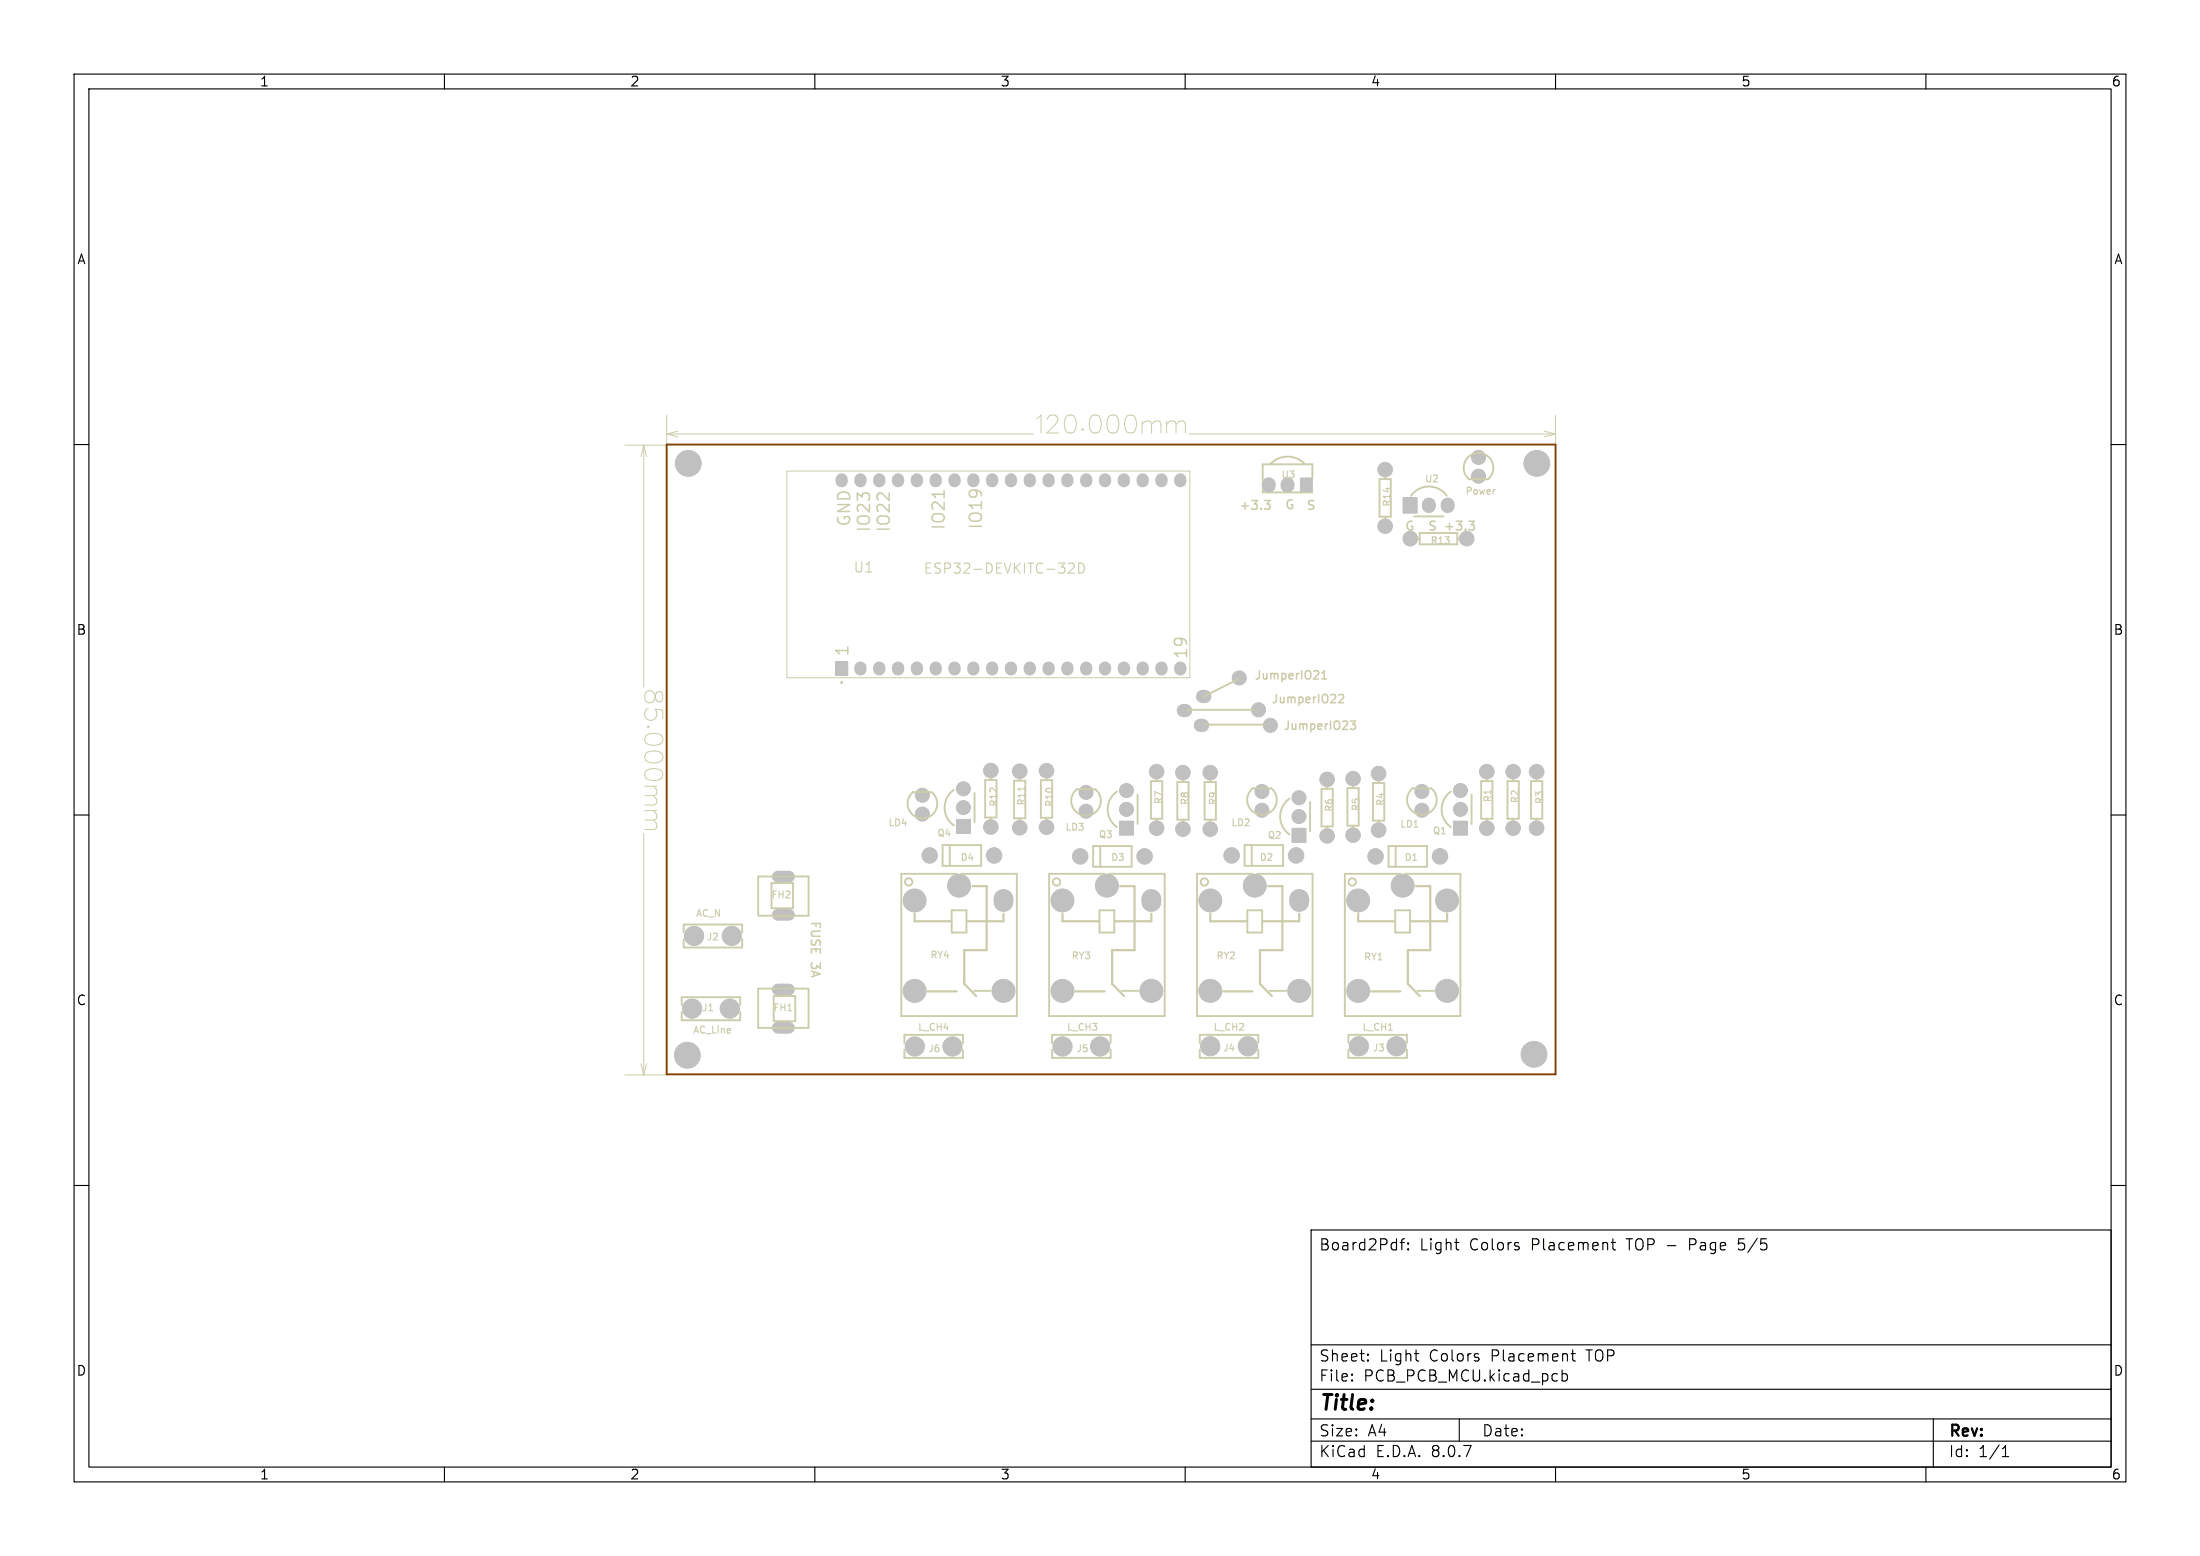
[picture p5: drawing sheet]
<svg xmlns="http://www.w3.org/2000/svg" width="297mm" height="210mm" viewBox="0 0 297 210" stroke-linecap="round" stroke-linejoin="round" font-family="sans-serif">
<g fill="#eee" stroke="#eee" stroke-width=".14">
<path d="M174.5 111.8h1.8v1.8h-1.8z"/>
<path d="M112.8 89.3h1.6v1.8h-1.6z"/>
<path d="M175.6 64.6h1.5v1.8h-1.5z"/>
<path d="M196.3 110.9h1.8v1.8h-1.8z"/>
<path d="M151.2 110.9h1.8v1.8h-1.8z"/>
<path d="M189.5 67.2h1.8v2h-1.8z"/>
<path d="M129.2 110.6h1.8v1.8h-1.8z"/>
<circle cx="167.3" cy="91.5" r=".9"/>
<circle cx="163.4" cy="121.5" r="1.5"/>
<circle cx="163.4" cy="133.7" r="1.5"/>
<circle cx="175.4" cy="133.7" r="1.5"/>
<circle cx="169.4" cy="119.5" r="1.5"/>
<circle cx="146.6" cy="109.5" r=".9"/>
<circle cx="146.6" cy="106.9" r=".9"/>
<circle cx="199.6" cy="61.7" r=".9"/>
<circle cx="199.6" cy="64.3" r=".9"/>
<circle cx="156.1" cy="111.8" r=".94"/>
<circle cx="156.1" cy="104.2" r=".94"/>
<circle cx="145.8" cy="115.6" r="1"/>
<circle cx="154.5" cy="115.6" r="1"/>
<circle cx="175.4" cy="110.2" r=".9"/>
<circle cx="175.4" cy="107.7" r=".9"/>
<circle cx="179.2" cy="112.8" r=".94"/>
<circle cx="179.2" cy="105.2" r=".94"/>
<circle cx="141.3" cy="111.6" r=".94"/>
<circle cx="141.3" cy="104" r=".94"/>
<circle cx="125.5" cy="115.5" r="1"/>
<circle cx="134.2" cy="115.5" r="1"/>
<circle cx="159.7" cy="104.3" r=".94"/>
<circle cx="159.7" cy="111.9" r=".94"/>
<circle cx="204.3" cy="104.2" r=".94"/>
<circle cx="204.3" cy="111.8" r=".94"/>
<circle cx="128.6" cy="141.2" r="1.25"/>
<circle cx="123.5" cy="141.2" r="1.25"/>
<circle cx="200.7" cy="111.8" r=".94"/>
<circle cx="200.7" cy="104.2" r=".94"/>
<circle cx="124.5" cy="109.9" r=".9"/>
<circle cx="124.5" cy="107.3" r=".9"/>
<circle cx="133.8" cy="111.6" r=".94"/>
<circle cx="133.8" cy="104" r=".94"/>
<circle cx="186.1" cy="112" r=".94"/>
<circle cx="186.1" cy="104.4" r=".94"/>
<circle cx="190.4" cy="72.7" r=".94"/>
<circle cx="198" cy="72.7" r=".94"/>
<circle cx="187" cy="63.4" r=".94"/>
<circle cx="187" cy="71" r=".94"/>
<circle cx="192" cy="109.4" r=".9"/>
<circle cx="192" cy="106.8" r=".9"/>
<circle cx="148.5" cy="141.2" r="1.25"/>
<circle cx="143.4" cy="141.2" r="1.25"/>
<circle cx="93.4" cy="136.1" r="1.25"/>
<circle cx="98.5" cy="136.1" r="1.25"/>
<circle cx="123.5" cy="121.5" r="1.5"/>
<circle cx="123.5" cy="133.7" r="1.5"/>
<circle cx="135.5" cy="133.7" r="1.5"/>
<circle cx="129.5" cy="119.5" r="1.5"/>
<circle cx="143.4" cy="121.5" r="1.5"/>
<circle cx="143.4" cy="133.7" r="1.5"/>
<circle cx="155.4" cy="133.7" r="1.5"/>
<circle cx="149.4" cy="119.5" r="1.5"/>
<circle cx="197.2" cy="109.2" r=".9"/>
<circle cx="197.2" cy="106.7" r=".9"/>
<circle cx="137.7" cy="104.1" r=".94"/>
<circle cx="137.7" cy="111.7" r=".94"/>
<circle cx="171.5" cy="97.9" r=".9"/>
<circle cx="152.1" cy="109.2" r=".9"/>
<circle cx="152.1" cy="106.7" r=".9"/>
<circle cx="182.7" cy="105.1" r=".94"/>
<circle cx="182.7" cy="112.7" r=".94"/>
<circle cx="166.3" cy="115.5" r="1"/>
<circle cx="175" cy="115.5" r="1"/>
<circle cx="183.4" cy="121.5" r="1.5"/>
<circle cx="183.4" cy="133.7" r="1.5"/>
<circle cx="195.4" cy="133.7" r="1.5"/>
<circle cx="195.4" cy="121.5" r="1.5"/>
<circle cx="189.4" cy="119.5" r="1.5"/>
<circle cx="185.7" cy="115.6" r="1"/>
<circle cx="194.4" cy="115.6" r="1"/>
<circle cx="163.4" cy="141.2" r="1.25"/>
<circle cx="168.5" cy="141.2" r="1.25"/>
<circle cx="183.4" cy="141.2" r="1.25"/>
<circle cx="188.5" cy="141.2" r="1.25"/>
<circle cx="169.9" cy="95.8" r=".9"/>
<circle cx="163.4" cy="111.9" r=".94"/>
<circle cx="163.4" cy="104.3" r=".94"/>
<circle cx="207.5" cy="111.8" r=".94"/>
<circle cx="207.5" cy="104.2" r=".94"/>
<circle cx="93.7" cy="126.3" r="1.25"/>
<circle cx="98.8" cy="126.3" r="1.25"/>
<circle cx="170.4" cy="109.4" r=".9"/>
<circle cx="170.4" cy="106.8" r=".9"/>
<circle cx="130.1" cy="109" r=".9"/>
<circle cx="130.1" cy="106.5" r=".9"/>
</g>
<path d="M135.5 121.3v.4M155.4 121.3v.4M175.4 121.3v.4" fill="none" stroke="#eee" stroke-width="2.6"/>
<g fill="none" stroke="#eee" stroke-width="1.6">
<path d="M113.6 64.7v.2M116.2 64.7v.2M118.7 64.7v.2M121.2 64.7v.2M123.8 64.7v.2M126.3 64.7v.2M128.9 64.7v.2M131.4 64.7v.2M133.9 64.7v.2M136.5 64.7v.2M139 64.7v.2M141.6 64.7v.2"/>
<path d="M144.1 64.7v.2M146.6 64.7v.2M149.2 64.7v.2M151.7 64.7v.2M154.3 64.7v.2M156.8 64.7v.2M159.3 64.7v.2M116.2 90.1v.2M118.7 90.1v.2M121.2 90.1v.2M123.8 90.1v.2M126.3 90.1v.2"/>
<path d="M128.9 90.1v.2M131.4 90.1v.2M133.9 90.1v.2M136.5 90.1v.2M139 90.1v.2M141.6 90.1v.2M144.1 90.1v.2M146.6 90.1v.2M149.2 90.1v.2M151.7 90.1v.2M154.3 90.1v.2M156.8 90.1v.2"/>
<path d="M159.3 90.1v.2"/>
</g>
<path d="M105 118.3h1.5M105 133.6h1.5M105 138.7h1.5M105 123.5h1.5" fill="none" stroke="#eee" stroke-width="1.5"/>
<path d="M171.3 65.4v.2M173.8 65.4v.2M192.9 68.1v.2M195.4 68.1v.2" fill="none" stroke="#eee" stroke-width="1.8"/>
<path d="M159.7 95.9h.3M162 97.9h.3M162.4 94h.2" fill="none" stroke="#eee" stroke-width="1.7"/>
<g fill="#fff" stroke="#fff" stroke-width=".14">
<circle cx="167.3" cy="91.5" r=".45"/>
<circle cx="163.4" cy="121.5" r=".8"/>
<circle cx="163.4" cy="133.7" r=".8"/>
<circle cx="175.4" cy="133.7" r=".8"/>
<circle cx="175.4" cy="121.5" r=".8"/>
<circle cx="169.4" cy="119.5" r=".8"/>
<circle cx="146.6" cy="109.5" r=".45"/>
<circle cx="146.6" cy="106.9" r=".45"/>
<circle cx="199.6" cy="61.7" r=".45"/>
<circle cx="199.6" cy="64.3" r=".45"/>
<circle cx="156.1" cy="111.8" r=".45"/>
<circle cx="156.1" cy="104.2" r=".45"/>
<circle cx="145.8" cy="115.6" r=".5"/>
<circle cx="154.5" cy="115.6" r=".5"/>
<circle cx="92.8" cy="142.4" r="1.75"/>
<circle cx="175.4" cy="112.7" r=".5"/>
<circle cx="175.4" cy="110.2" r=".5"/>
<circle cx="175.4" cy="107.7" r=".5"/>
<circle cx="179.2" cy="112.8" r=".45"/>
<circle cx="179.2" cy="105.2" r=".45"/>
<circle cx="141.3" cy="111.6" r=".45"/>
<circle cx="141.3" cy="104" r=".45"/>
<circle cx="207.1" cy="142.3" r="1.75"/>
<circle cx="125.5" cy="115.5" r=".5"/>
<circle cx="134.2" cy="115.5" r=".5"/>
<circle cx="159.7" cy="104.3" r=".45"/>
<circle cx="159.7" cy="111.9" r=".45"/>
<circle cx="204.3" cy="104.2" r=".45"/>
<circle cx="204.3" cy="111.8" r=".45"/>
<circle cx="128.6" cy="141.2" r=".8"/>
<circle cx="123.5" cy="141.2" r=".8"/>
<circle cx="200.7" cy="111.8" r=".45"/>
<circle cx="200.7" cy="104.2" r=".45"/>
<circle cx="176.4" cy="65.5" r=".46"/>
<circle cx="173.8" cy="65.5" r=".46"/>
<circle cx="171.3" cy="65.5" r=".46"/>
<circle cx="124.5" cy="109.9" r=".45"/>
<circle cx="124.5" cy="107.3" r=".45"/>
<circle cx="133.8" cy="111.6" r=".45"/>
<circle cx="133.8" cy="104" r=".45"/>
<circle cx="186.1" cy="112" r=".45"/>
<circle cx="186.1" cy="104.4" r=".45"/>
<circle cx="162.2" cy="97.9" r=".45"/>
<circle cx="190.4" cy="72.7" r=".45"/>
<circle cx="198" cy="72.7" r=".45"/>
<circle cx="187" cy="63.4" r=".45"/>
<circle cx="187" cy="71" r=".45"/>
<circle cx="192" cy="109.4" r=".45"/>
<circle cx="192" cy="106.8" r=".45"/>
<circle cx="148.5" cy="141.2" r=".8"/>
<circle cx="143.4" cy="141.2" r=".8"/>
<circle cx="93.4" cy="136.1" r=".8"/>
<circle cx="98.5" cy="136.1" r=".8"/>
<circle cx="92.9" cy="62.5" r="1.75"/>
<circle cx="123.5" cy="121.5" r=".8"/>
<circle cx="123.5" cy="133.7" r=".8"/>
<circle cx="135.5" cy="133.7" r=".8"/>
<circle cx="135.5" cy="121.5" r=".8"/>
<circle cx="129.5" cy="119.5" r=".8"/>
<circle cx="143.4" cy="121.5" r=".8"/>
<circle cx="143.4" cy="133.7" r=".8"/>
<circle cx="155.4" cy="133.7" r=".8"/>
<circle cx="155.4" cy="121.5" r=".8"/>
<circle cx="149.4" cy="119.5" r=".8"/>
<circle cx="197.2" cy="111.8" r=".5"/>
<circle cx="197.2" cy="109.2" r=".5"/>
<circle cx="197.2" cy="106.7" r=".5"/>
<circle cx="137.7" cy="104.1" r=".45"/>
<circle cx="137.7" cy="111.7" r=".45"/>
<circle cx="171.5" cy="97.9" r=".45"/>
<circle cx="152.1" cy="111.8" r=".5"/>
<circle cx="152.1" cy="109.2" r=".5"/>
<circle cx="152.1" cy="106.7" r=".5"/>
<circle cx="182.7" cy="105.1" r=".45"/>
<circle cx="182.7" cy="112.7" r=".45"/>
<circle cx="207.5" cy="62.5" r="1.75"/>
<circle cx="166.3" cy="115.5" r=".5"/>
<circle cx="175" cy="115.5" r=".5"/>
<circle cx="183.4" cy="121.5" r=".8"/>
<circle cx="183.4" cy="133.7" r=".8"/>
<circle cx="195.4" cy="133.7" r=".8"/>
<circle cx="195.4" cy="121.5" r=".8"/>
<circle cx="189.4" cy="119.5" r=".8"/>
<circle cx="185.7" cy="115.6" r=".5"/>
<circle cx="194.4" cy="115.6" r=".5"/>
<circle cx="159.9" cy="95.9" r=".45"/>
<circle cx="162.5" cy="94" r=".45"/>
<circle cx="163.4" cy="141.2" r=".8"/>
<circle cx="168.5" cy="141.2" r=".8"/>
<circle cx="183.4" cy="141.2" r=".8"/>
<circle cx="188.5" cy="141.2" r=".8"/>
<circle cx="190.4" cy="68.2" r=".5"/>
<circle cx="192.9" cy="68.2" r=".5"/>
<circle cx="195.4" cy="68.2" r=".5"/>
<circle cx="169.9" cy="95.8" r=".45"/>
<circle cx="163.4" cy="111.9" r=".45"/>
<circle cx="163.4" cy="104.3" r=".45"/>
<circle cx="207.5" cy="111.8" r=".45"/>
<circle cx="207.5" cy="104.2" r=".45"/>
<circle cx="93.7" cy="126.3" r=".8"/>
<circle cx="98.8" cy="126.3" r=".8"/>
<circle cx="170.4" cy="109.4" r=".45"/>
<circle cx="170.4" cy="106.8" r=".45"/>
<circle cx="130.1" cy="111.5" r=".5"/>
<circle cx="130.1" cy="109" r=".5"/>
<circle cx="130.1" cy="106.5" r=".5"/>
</g>
<g fill="none" stroke="#fff" stroke-width="1">
<path d="M113.6 64.8h.1M116.2 64.8h.1M118.7 64.8h.1M121.2 64.8h.1M123.8 64.8h.1M126.3 64.8h.1M128.9 64.8h.1M131.4 64.8h.1M133.9 64.8h.1M136.5 64.8h.1M139 64.8h.1M141.6 64.8h.1"/>
<path d="M144.1 64.8h.1M146.6 64.8h.1M149.2 64.8h.1M151.7 64.8h.1M154.3 64.8h.1M156.8 64.8h.1M159.3 64.8h.1M113.6 90.2h.1M116.2 90.2h.1M118.7 90.2h.1M121.2 90.2h.1M123.8 90.2h.1"/>
<path d="M126.3 90.2h.1M128.9 90.2h.1M131.4 90.2h.1M133.9 90.2h.1M136.5 90.2h.1M139 90.2h.1M141.6 90.2h.1M144.1 90.2h.1M146.6 90.2h.1M149.2 90.2h.1M151.7 90.2h.1M154.3 90.2h.1"/>
<path d="M156.8 90.2h.1M159.3 90.2h.1"/>
</g>
<path d="M105.3 118.3h1M105.3 133.6h1M105.3 123.5h1M105.3 138.7h1" fill="none" stroke="#fff" stroke-width=".8"/>
<g fill="#c0c0c0" stroke="#c0c0c0" stroke-width=".14">
<path d="M174.4 111.8h1.9v1.9h-1.9z"/>
<path d="M112.8 89.3h1.6v1.9h-1.6z"/>
<path d="M175.6 64.5h1.6v1.9h-1.6z"/>
<path d="M196.2 110.8h1.9v1.9h-1.9z"/>
<path d="M151.1 110.8h1.9v1.9h-1.9z"/>
<path d="M189.4 67.2h1.9v2h-1.9z"/>
<path d="M129.1 110.6h1.9v1.9h-1.9z"/>
<circle cx="167.3" cy="91.5" r=".95"/>
<circle cx="163.4" cy="121.5" r="1.55"/>
<circle cx="163.4" cy="133.7" r="1.55"/>
<circle cx="175.4" cy="133.7" r="1.55"/>
<circle cx="169.4" cy="119.5" r="1.55"/>
<circle cx="146.6" cy="109.5" r=".95"/>
<circle cx="146.6" cy="106.9" r=".95"/>
<circle cx="199.6" cy="61.7" r=".95"/>
<circle cx="199.6" cy="64.3" r=".95"/>
<circle cx="156.1" cy="111.8" r=".99"/>
<circle cx="156.1" cy="104.2" r=".99"/>
<circle cx="145.8" cy="115.6" r="1.05"/>
<circle cx="154.5" cy="115.6" r="1.05"/>
<circle cx="92.8" cy="142.4" r="1.75"/>
<circle cx="175.4" cy="110.2" r=".95"/>
<circle cx="175.4" cy="107.7" r=".95"/>
<circle cx="179.2" cy="112.8" r=".99"/>
<circle cx="179.2" cy="105.2" r=".99"/>
<circle cx="141.3" cy="111.6" r=".99"/>
<circle cx="141.3" cy="104" r=".99"/>
<circle cx="207.1" cy="142.3" r="1.75"/>
<circle cx="125.5" cy="115.5" r="1.05"/>
<circle cx="134.2" cy="115.5" r="1.05"/>
<circle cx="159.7" cy="104.3" r=".99"/>
<circle cx="159.7" cy="111.9" r=".99"/>
<circle cx="204.3" cy="104.2" r=".99"/>
<circle cx="204.3" cy="111.8" r=".99"/>
<circle cx="128.6" cy="141.2" r="1.3"/>
<circle cx="123.5" cy="141.2" r="1.3"/>
<circle cx="200.7" cy="111.8" r=".99"/>
<circle cx="200.7" cy="104.2" r=".99"/>
<circle cx="124.5" cy="109.9" r=".95"/>
<circle cx="124.5" cy="107.3" r=".95"/>
<circle cx="133.8" cy="111.6" r=".99"/>
<circle cx="133.8" cy="104" r=".99"/>
<circle cx="186.1" cy="112" r=".99"/>
<circle cx="186.1" cy="104.4" r=".99"/>
<circle cx="190.4" cy="72.7" r=".99"/>
<circle cx="198" cy="72.7" r=".99"/>
<circle cx="187" cy="63.4" r=".99"/>
<circle cx="187" cy="71" r=".99"/>
<circle cx="192" cy="109.4" r=".95"/>
<circle cx="192" cy="106.8" r=".95"/>
<circle cx="148.5" cy="141.2" r="1.3"/>
<circle cx="143.4" cy="141.2" r="1.3"/>
<circle cx="93.4" cy="136.1" r="1.3"/>
<circle cx="98.5" cy="136.1" r="1.3"/>
<circle cx="92.9" cy="62.5" r="1.75"/>
<circle cx="123.5" cy="121.5" r="1.55"/>
<circle cx="123.5" cy="133.7" r="1.55"/>
<circle cx="135.5" cy="133.7" r="1.55"/>
<circle cx="129.5" cy="119.5" r="1.55"/>
<circle cx="143.4" cy="121.5" r="1.55"/>
<circle cx="143.4" cy="133.7" r="1.55"/>
<circle cx="155.4" cy="133.7" r="1.55"/>
<circle cx="149.4" cy="119.5" r="1.55"/>
<circle cx="197.2" cy="109.2" r=".95"/>
<circle cx="197.2" cy="106.7" r=".95"/>
<circle cx="137.7" cy="104.1" r=".99"/>
<circle cx="137.7" cy="111.7" r=".99"/>
<circle cx="171.5" cy="97.9" r=".95"/>
<circle cx="152.1" cy="109.2" r=".95"/>
<circle cx="152.1" cy="106.7" r=".95"/>
<circle cx="182.7" cy="105.1" r=".99"/>
<circle cx="182.7" cy="112.7" r=".99"/>
<circle cx="207.5" cy="62.5" r="1.75"/>
<circle cx="166.3" cy="115.5" r="1.05"/>
<circle cx="175" cy="115.5" r="1.05"/>
<circle cx="183.4" cy="121.5" r="1.55"/>
<circle cx="183.4" cy="133.7" r="1.55"/>
<circle cx="195.4" cy="133.7" r="1.55"/>
<circle cx="195.4" cy="121.5" r="1.55"/>
<circle cx="189.4" cy="119.5" r="1.55"/>
<circle cx="185.7" cy="115.6" r="1.05"/>
<circle cx="194.4" cy="115.6" r="1.05"/>
<circle cx="163.4" cy="141.2" r="1.3"/>
<circle cx="168.5" cy="141.2" r="1.3"/>
<circle cx="183.4" cy="141.2" r="1.3"/>
<circle cx="188.5" cy="141.2" r="1.3"/>
<circle cx="169.9" cy="95.8" r=".95"/>
<circle cx="163.4" cy="111.9" r=".99"/>
<circle cx="163.4" cy="104.3" r=".99"/>
<circle cx="207.5" cy="111.8" r=".99"/>
<circle cx="207.5" cy="104.2" r=".99"/>
<circle cx="93.7" cy="126.3" r="1.3"/>
<circle cx="98.8" cy="126.3" r="1.3"/>
<circle cx="170.4" cy="109.4" r=".95"/>
<circle cx="170.4" cy="106.8" r=".95"/>
<circle cx="130.1" cy="109" r=".95"/>
<circle cx="130.1" cy="106.5" r=".95"/>
</g>
<path d="M135.5 121.3v.4M155.4 121.3v.4M175.4 121.3v.4" fill="none" stroke="#c0c0c0" stroke-width="2.7"/>
<g fill="none" stroke="#c0c0c0" stroke-width="1.7">
<path d="M113.6 64.7v.2M116.2 64.7v.2M118.7 64.7v.2M121.2 64.7v.2M123.8 64.7v.2M126.3 64.7v.2M128.9 64.7v.2M131.4 64.7v.2M133.9 64.7v.2M136.5 64.7v.2M139 64.7v.2M141.6 64.7v.2"/>
<path d="M144.1 64.7v.2M146.6 64.7v.2M149.2 64.7v.2M151.7 64.7v.2M154.3 64.7v.2M156.8 64.7v.2M159.3 64.7v.2M116.2 90.1v.2M118.7 90.1v.2M121.2 90.1v.2M123.8 90.1v.2M126.3 90.1v.2"/>
<path d="M128.9 90.1v.2M131.4 90.1v.2M133.9 90.1v.2M136.5 90.1v.2M139 90.1v.2M141.6 90.1v.2M144.1 90.1v.2M146.6 90.1v.2M149.2 90.1v.2M151.7 90.1v.2M154.3 90.1v.2M156.8 90.1v.2"/>
<path d="M159.3 90.1v.2"/>
</g>
<path d="M105 118.3h1.5M105 133.6h1.5M105 138.7h1.5M105 123.5h1.5" fill="none" stroke="#c0c0c0" stroke-width="1.6"/>
<path d="M171.3 65.4v.2M173.8 65.4v.2M192.9 68.1v.2M195.4 68.1v.2" fill="none" stroke="#c0c0c0" stroke-width="1.9"/>
<path d="M159.7 95.9h.3M162 97.9h.3M162.4 94h.2" fill="none" stroke="#c0c0c0" stroke-width="1.8"/>
<g fill="none" stroke="#cca" stroke-width=".14">
<path d="M90 58.6l1.5 .4M90 56v4M90 58.6h49.5M91.5 58.2l-1.5 .4M140 56.5l.5-.5v2.4M141.4 56.6a.6 .6 0 0 1 .5-.6h.4a.59 .59 0 0 1 .4 .9l-1.4 1.5h1.6M144 56.1a.79 .79 0 0 1 1.2 .4 2.01 2.01 0 0 1-.2 1.8 .79 .79 0 0 1-1.2-.3 2.02 2.02 0 0 1 .2-1.9zM146.2 57.9l.1 .1-.1 .1-.1-.1zM147.4 56.1a.79 .79 0 0 1 1.2 .4 2.01 2.01 0 0 1-.3 1.8 .79 .79 0 0 1-1.1-.3 2.02 2.02 0 0 1 .2-1.9zM149.8 56.1a.79 .79 0 0 1 1.1 .4 1.99 1.99 0 0 1-.2 1.8 .79 .79 0 0 1-1.1-.3 2 2 0 0 1 .2-1.9zM152.2 56.1a.79 .79 0 0 1 1.1 .4 2.01 2.01 0 0 1-.2 1.8 .79 .79 0 0 1-1.2-.3 2.02 2.02 0 0 1 .3-1.9zM154.2 57.3l.6-.5 .5 .1 .2 .4"/>
<path d="M154.2 56.8v1.6M155.5 57.3l.5-.5 .6 .1 .1 .4v1.1M155.5 57.3v1.1M157.5 57.3l.6-.5 .5 .1 .2 .4M157.5 56.8v1.6M158.8 57.3l.5-.5 .6 .1 .1 .4v1.1M158.8 57.3v1.1M160.5 58.6h49.5M208.5 58.2l1.5 .4M210 56v4M210 58.6l-1.5 .4M84.4 60.1h5.6"/>
<path d="M86.9 60.1v32.6M86.9 60.1l-.4 1.5M86.9 60.1l.4 1.5M106.2 63.6h54.4v27.9h-54.4zM87.2 99.3a1.88 1.88 0 0 1 2.2 0 .79 .79 0 0 1-.4 1.2 2.01 2.01 0 0 1-1.8-.3l-.2-.3zM87.2 93.5a.73 .73 0 0 1 .8-.2 .73 .73 0 0 1 .4 .6l.1 .5a.49 .49 0 0 0 .9 .2l.1-.3-.1-.8a.49 .49 0 0 0-.9 .2 1.12 1.12 0 0 1-.6 1.1 .63 .63 0 0 1-.9-.5zM87.5 98l.1 .1-.1 .1-.1-.1zM87.5 95.6a.85 .85 0 0 0-.5 1.1 .85 .85 0 0 0 1.1 .5 .85 .85 0 0 0 .6-1l-.3-.5 1.1 .1v1.2M86.9 112.5v32.6M87 109.4h1.7M87 107.4h1.2M87 106.1h1.7"/>
<path d="M87 110.7h1.2M87.2 101.7a1.86 1.86 0 0 1 2.2 0 .78 .78 0 0 1-.4 1.2 1.99 1.99 0 0 1-1.8-.3l-.2-.3zM87.2 104.1a1.88 1.88 0 0 1 2.2 0 .79 .79 0 0 1-.4 1.1 2.01 2.01 0 0 1-1.8-.2l-.2-.3zM88.2 106.1l.5 .6v.3l-.2 .3-.3 .1M88.2 107.4l.5 .6v.3l-.2 .2-.3 .2h-1.2M88.2 109.4l.5 .6v.3l-.2 .3-.3 .1M88.2 110.7l.5 .6v.3l-.2 .2-.3 .2h-1.2M84.4 145.1h5.6M86.5 143.6l.4 1.5M87.3 143.6l-.4 1.5"/>
</g>
<g fill="none" stroke="#cca" stroke-width=".25">
<path d="M170.5 66v.5h6.7M171.5 62.7a3.2 3.2 0 0 1 4.7 0M177.2 64.5v-1.8h-6.7v2.2M177.2 66.4v.1M186.2 64.7h1.6v5h-1.6zM187 64.4v.3M187 69.7v.3M190.5 66.9a2.94 2.94 0 0 1 4.8 0M190.9 69.7h4M191.4 72.7h.3M196.7 71.9h-5v1.6h5v-.8M200.9 64.7a2 2 0 0 0 .2-2.9 2 2 0 0 0-3 0 2 2 0 0 0 .2 2.9h2.6"/>
<path d="M160.3 95.8h9.1M162.5 97.8h8.4M167.2 91.6l-4.7 2.4M123.1 107l.2-.1h2.5a2 2 0 0 1 .2 2.9 2 2 0 0 1-2.9 .1 2 2 0 0 1 0-2.9zM127.3 114.1h5.2v2.8h-5.2zM128.2 114.1v2.8M128.8 106.6a2.94 2.94 0 0 0 0 4.8M129.2 117.9h-7.5v19.2h15.6v-19.2h-7.5M131.6 107v4M133 105.3h1.5v5h-1.5zM133.8 105v.3M133.8 110.3v.3"/>
<path d="M136.9 105.4h1.5v5h-1.5zM137.7 105.1v.3M137.7 110.4v.3M140.5 105.3h1.5v5.1h-1.5zM141.3 105v.3M141.3 110.4v.2M145.3 106.5h2.6a2 2 0 0 1 .2 3 2 2 0 0 1-2.9 0 2 2 0 0 1 .2-3M147.6 114.2h5.2v2.8h-5.2zM148.5 114.2v2.8M149.1 117.9h-7.5v19.2h15.6v-19.2h-7.5M150.8 106.8a2.94 2.94 0 0 0 0 4.8M153.6 107.3v3.9"/>
<path d="M155.4 105.4h1.5v5.1h-1.5zM156.1 105.2v.2M156.1 110.5v.3M158.9 105.6h1.6v5h-1.6zM159.7 105.3v.3M159.7 110.6v.3M162.6 105.6h1.5v5h-1.5zM163.4 105.3v.3M163.4 110.6v.3M168 114.1h5.2v2.8h-5.2zM169 106.5l.1-.1h2.5a2 2 0 0 1 .3 2.9 2 2 0 0 1-2.9 .1 2 2 0 0 1 0-2.9zM169 114.1v2.8"/>
<path d="M169.1 117.9h-7.5v19.2h15.6v-19.2h-7.5M174.1 107.8a2.94 2.94 0 0 0 0 4.8M176.9 108.2v4M178.4 106.5h1.5v5h-1.5zM179.2 106.2v.3M179.2 111.5v.3M181.9 106.4h1.5v5h-1.5zM182.7 106.1v.3M182.7 111.4v.3M185.4 105.7h1.5v5.1h-1.5zM186.1 105.4v.3M186.1 110.8v.2"/>
<path d="M187.5 114.2h5.2v2.8h-5.2zM188.4 114.2v2.8M189.1 117.9h-7.5v19.2h15.6v-19.2h-7.5M190.6 106.5l.1-.1h2.5a2 2 0 0 1 .3 2.9 2 2 0 0 1-2.9 .1 2 2 0 0 1 0-2.9zM195.9 106.8a2.94 2.94 0 0 0 0 4.8M198.7 107.3v3.9M200 105.4h1.5v5.1h-1.5zM200.7 105.2v.2M200.7 110.5v.3M203.5 105.4h1.5v5.1h-1.5zM204.3 105.2v.2M204.3 110.5v.3"/>
<path d="M206.7 105.4h1.5v5.1h-1.5zM207.5 105.2v.2M207.5 110.5v.3M92 135.7v-1.1h7.9v1.1M92.3 125.9v-1.1h7.9v1.1M99.9 136.6v1.1h-7.9v-1.1M100.2 126.8v1.1h-7.9v-1.1M102.4 123.5v-5.2h6.8v5.3h-6.8M104.2 122.5v-3.3h2.9v3.4h-2.9M107.4 134.4h-2.9v3.4h2.9v-3.3M109.2 133.4h-6.8v5.3h6.8v-5.2M128.5 122.9h2v3h-2z"/>
<path d="M131.5 133.7h2.2M148.4 122.9h2v3h-2zM151.5 133.7h2.2M168.4 122.9h2v3h-2zM171.4 133.7h2.2M188.4 122.9h2v3h-2zM191.4 133.7h2.2M122.1 141.7v1.1h7.9v-1.1M130 140.8v-1.1h-7.9v1.1M142 141.7v1.1h7.9v-1.1M149.9 140.8v-1.1h-7.9v1.1M162 140.8v-1.1h7.9v1.1"/>
<path d="M169.9 141.7v1.1h-7.9v-1.1M182 140.8v-1.1h7.9v1.1M189.9 141.7v1.1h-7.9v-1.1"/>
<circle cx="122.7" cy="119" r=".5"/>
<circle cx="142.6" cy="119" r=".5"/>
<circle cx="162.6" cy="119" r=".5"/>
<circle cx="182.6" cy="119" r=".5"/>
</g>
<g fill="none" stroke="#cca" stroke-width=".2">
<path d="M127.5 66.2v1M169 67.5h.7l-.4 .5M170.7 67.5h.7l-.4 .5 .4 .1v.4l-.2 .2h-.3M198.3 70.3h.7l-.4 .5 .4 .1v.4l-.2 .2h-.3M178.4 91.6h.7M178.4 90.8l.4-.3v1.1M180.7 93.8l.5-.1 .1 .1 .1 .2-.7 .8h.7M182.3 97.3h.7l-.4 .4 .3 .2v.4l-.1 .1h-.3l-.2-.1"/>
<circle cx="113.6" cy="92.1" r=".1"/>
</g>
<path d="M144.3 76.1l.2-.1 .4 .1a.37 .37 0 0 1 .1 .5l-.8 .8h.8M145.6 76a.69 .69 0 0 1 .8 .7 .69 .69 0 0 1-.8 .7zM186.7 66.2l.6 .2M201.8 66.1h.1M122 110.5l-.2 .6M131 115.2l-.2 .6M138.3 106.2v.5M185.8 107.4l.7 .3M95.7 136.4h.5M106.4 136.4h.5M127.7 128.3l-.2 .7M166.3 140.9l-.3 .6" fill="none" stroke="#cca" stroke-width=".15"/>
<g fill="none" stroke="#cca" stroke-width=".3">
<path d="M131.3 119.6h1.9v8.6l-3 .1v4.5l1.6 1.6M151.2 119.6h2v8.6l-3.1 .1v4.5l1.6 1.6M171.2 119.6h1.9v8.6l-3 .1v4.5l1.6 1.6M191.2 119.6h1.9v8.6l-3 .1v4.5l1.6 1.6M123.5 123.3v1h4.9M125.2 133.8h4M135.5 123.3v1h-5M143.4 123.3v1h5M145.2 133.8h3.9M155.4 123.3v1h-4.9M163.4 123.3v1h4.9M165.1 133.8h4"/>
<path d="M175.4 123.3v1h-5M183.4 123.3v1h4.9M185.1 133.8h3.9M195.4 123.3v1h-5"/>
</g>
<path d="M90 60h120v85h-120z" fill="none" stroke="#804000" stroke-width=".25"/>
<g fill="none" stroke="#000" stroke-width=".15">
<path d="M10 10h277v190h-277zM12 12h273v186h-273zM60 10v2M110 10v2M160 10v2M210 10v2M260 10v2M10 60h2M285 60h2M10 110h2M285 110h2M10 160h2"/>
<path d="M177 166h108v32h-108zM189 167.7h.6M189.6 167.2l-.3 .1-.1 .1v1.3M190.1 168.6h.1l-.1 .1M190.1 168.6h-.1l.1 .1M190.1 167.8v.1M190.1 168.6v.1M190.1 167.8h.1l-.1 .1M190.1 167.8h-.1l.1 .1M196.4 167.7h.6M196.8 168.7h.2M217.5 167.7h.6"/>
<path d="M217.7 167.2v1.3l.1 .1 .3 .1M234.7 168.6h.1M234.7 167.2v.7v-.1M285 160h2M60 198v2M110 198v2M160 198v2M177 194.5h108M177 191.5h108M177 187.5h108M177 181.5h108M182.5 186.3h.1l-.1 .1"/>
<path d="M182.5 186.3v.1M182.5 185.5v.1M182.5 185.5h.1l-.1 .1M184.7 183.6v.1M184.7 183.6h-.1l.1 .1M184.7 182.8v.1M184.7 182.8h-.1l.1 .1M191 182.7h.5M191.4 183.7h.1M197 191.5v3M210 198v2M210.9 184.9v1.5"/>
<path d="M210.9 185.5l.4-.1 .3 .3v.4l-.1 .2-.2 .1-.4-.1M212.1 182.7h.6M212.3 182.2v1.3l.1 .1 .3 .1M260 198v2M261 191.5v6.5M270.3 196.6h.9M270.3 195.5l.4-.4v1.5"/>
</g>
<text font-size="2.8" x="178" y="190.9">Title:</text>
<g font-size="2.3" fill="#cca">
<text x="115.2" y="71.2" transform="rotate(-90 115.2 71.2)">GND</text>
<text x="117.9" y="71.9" transform="rotate(-90 117.9 71.9)">IO23</text>
<text x="120.6" y="71.9" transform="rotate(-90 120.6 71.9)">IO22</text>
<text x="128" y="71.6" transform="rotate(-90 128 71.6)">IO21</text>
<text x="133" y="71.6" transform="rotate(-90 133 71.6)">IO19</text>
<text x="115" y="88.7" transform="rotate(-90 115 88.7)">1</text>
<text x="160.7" y="89.1" transform="rotate(-90 160.7 89.1)">19</text>
</g>
<g font-size="2.1">
<text x="178" y="169">Board2Pdf:</text>
<text x="191.7" y="169">Light</text>
<text x="198.4" y="169">Colors</text>
<text x="206.9" y="169">Placement</text>
<text x="219.9" y="169">TOP -</text>
<text x="228.5" y="169">Page</text>
<text x="235.3" y="169">5/5</text>
<text x="178" y="184">Sheet:</text>
<text x="186.2" y="184">Light</text>
<text x="193" y="184">Colors</text>
<text x="201.5" y="184">Placement</text>
<text x="214.5" y="184">TOP</text>
<text x="178" y="186.7">File:</text>
<text x="184.1" y="186.7">PCB_PCB_MCU.kicad_pcb</text>
<text x="178" y="196.9">KiCad</text>
<text x="178" y="194.1">Size:</text>
<text x="184.7" y="194.1">A4</text>
<text x="185.7" y="196.9">E.D.A.</text>
<text x="193.3" y="196.9">8.0.7</text>
<text x="200" y="194.1">Date:</text>
<text x="263" y="194.3">Rev:</text>
<text x="263" y="196.9">Id:</text>
<text x="267.1" y="196.9">1/1</text>
</g>
<g font-size="1.9" fill="#cca">
<text x="115.1" y="77.6">U1</text>
<text x="124.6" y="77.8">ESP32-DEVKITC-32D</text>
</g>
<g font-size="1.8">
<text x="35" y="11.9">1</text>
<text x="85" y="11.9">2</text>
<text x="135" y="11.9">3</text>
<text x="185" y="11.9">4</text>
<text x="235" y="11.9">5</text>
<text x="285" y="11.9">6</text>
<text x="10.3" y="35.9">A</text>
<text x="285.4" y="35.9">A</text>
<text x="10.3" y="85.9">B</text>
<text x="285.3" y="85.9">B</text>
<text x="10.3" y="135.9">C</text>
<text x="285.3" y="135.9">C</text>
<text x="10.3" y="185.9">D</text>
<text x="285.3" y="185.9">D</text>
<text x="35" y="199.9">1</text>
<text x="85" y="199.9">2</text>
<text x="135" y="199.9">3</text>
<text x="185" y="199.9">4</text>
<text x="235" y="199.9">5</text>
<text x="285" y="199.9">6</text>
</g>
<g font-size="1.7" fill="#cca">
<text x="167.2" y="69.3">+3.3</text>
<text x="173.4" y="69.2">G</text>
<text x="176.3" y="69.3">S</text>
<text x="189.6" y="72.1">G</text>
<text x="192.7" y="72.1">S +3.3</text>
<text x="109" y="124.2" transform="rotate(90 109 124.2)">FUSE</text>
<text x="109" y="130" transform="rotate(90 109 130)">3A</text>
</g>
<g font-size="1.6" fill="#cca">
<text x="169.3" y="92.2">JumperIO21</text>
<text x="171.6" y="95.4">JumperIO22</text>
<text x="173.2" y="99">JumperIO23</text>
</g>
<g font-size="1.3" fill="#cca">
<text x="172.9" y="64.9">U3</text>
<text x="192.3" y="65.5">U2</text>
<text x="188.1" y="68.5" transform="rotate(-90 188.1 68.5)">R14</text>
<text x="197.8" y="67.1">Power</text>
<text x="193.1" y="73.8">R13</text>
<text x="119.9" y="111.9">LD4</text>
<text x="126.5" y="113.3">Q4</text>
<text x="135" y="108.9" transform="rotate(-90 135 108.9)">R12</text>
<text x="138.8" y="108.8" transform="rotate(-90 138.8 108.8)">R11</text>
<text x="142.5" y="109" transform="rotate(-90 142.5 109)">R10</text>
<text x="143.8" y="112.5">LD3</text>
<text x="148.3" y="113.5">Q3</text>
<text x="157.2" y="108.6" transform="rotate(-90 157.2 108.6)">R7</text>
<text x="160.8" y="108.7" transform="rotate(-90 160.8 108.7)">R8</text>
<text x="164.6" y="108.7" transform="rotate(-90 164.6 108.7)">R9</text>
<text x="166.2" y="111.9">LD2</text>
<text x="171.1" y="113.6">Q2</text>
<text x="180.3" y="109.6" transform="rotate(-90 180.3 109.6)">R6</text>
<text x="183.9" y="109.5" transform="rotate(-90 183.9 109.5)">R5</text>
<text x="187.2" y="108.9" transform="rotate(-90 187.2 108.9)">R4</text>
<text x="189" y="112.1">LD1</text>
<text x="193.4" y="113">Q1</text>
<text x="201.7" y="108.3" transform="rotate(-90 201.7 108.3)">R1</text>
<text x="205.4" y="108.5" transform="rotate(-90 205.4 108.5)">R2</text>
<text x="208.7" y="108.6" transform="rotate(-90 208.7 108.6)">R3</text>
<text x="129.6" y="116.5">D4</text>
<text x="149.9" y="116.5">D3</text>
<text x="170" y="116.5">D2</text>
<text x="189.5" y="116.5">D1</text>
<text x="93.9" y="124.1">AC_N</text>
<text x="104" y="121.3">FH2</text>
<text x="95.4" y="127.3">J2</text>
<text x="125.5" y="129.7">RY4</text>
<text x="144.6" y="129.8">RY3</text>
<text x="164.2" y="129.8">RY2</text>
<text x="184.1" y="130">RY1</text>
<text x="94.6" y="136.5">J1</text>
<text x="104.3" y="136.5">FH1</text>
<text x="93.4" y="139.5">AC_Line</text>
<text x="123.9" y="139.5">L_CH4</text>
<text x="125.3" y="142.4">J6</text>
<text x="144" y="139.5">L_CH3</text>
<text x="145.3" y="142.4">J5</text>
<text x="163.8" y="139.5">L_CH2</text>
<text x="165.1" y="142.3">J4</text>
<text x="183.9" y="139.5">L_CH1</text>
<text x="185.3" y="142.3">J3</text>
</g>
</svg>
